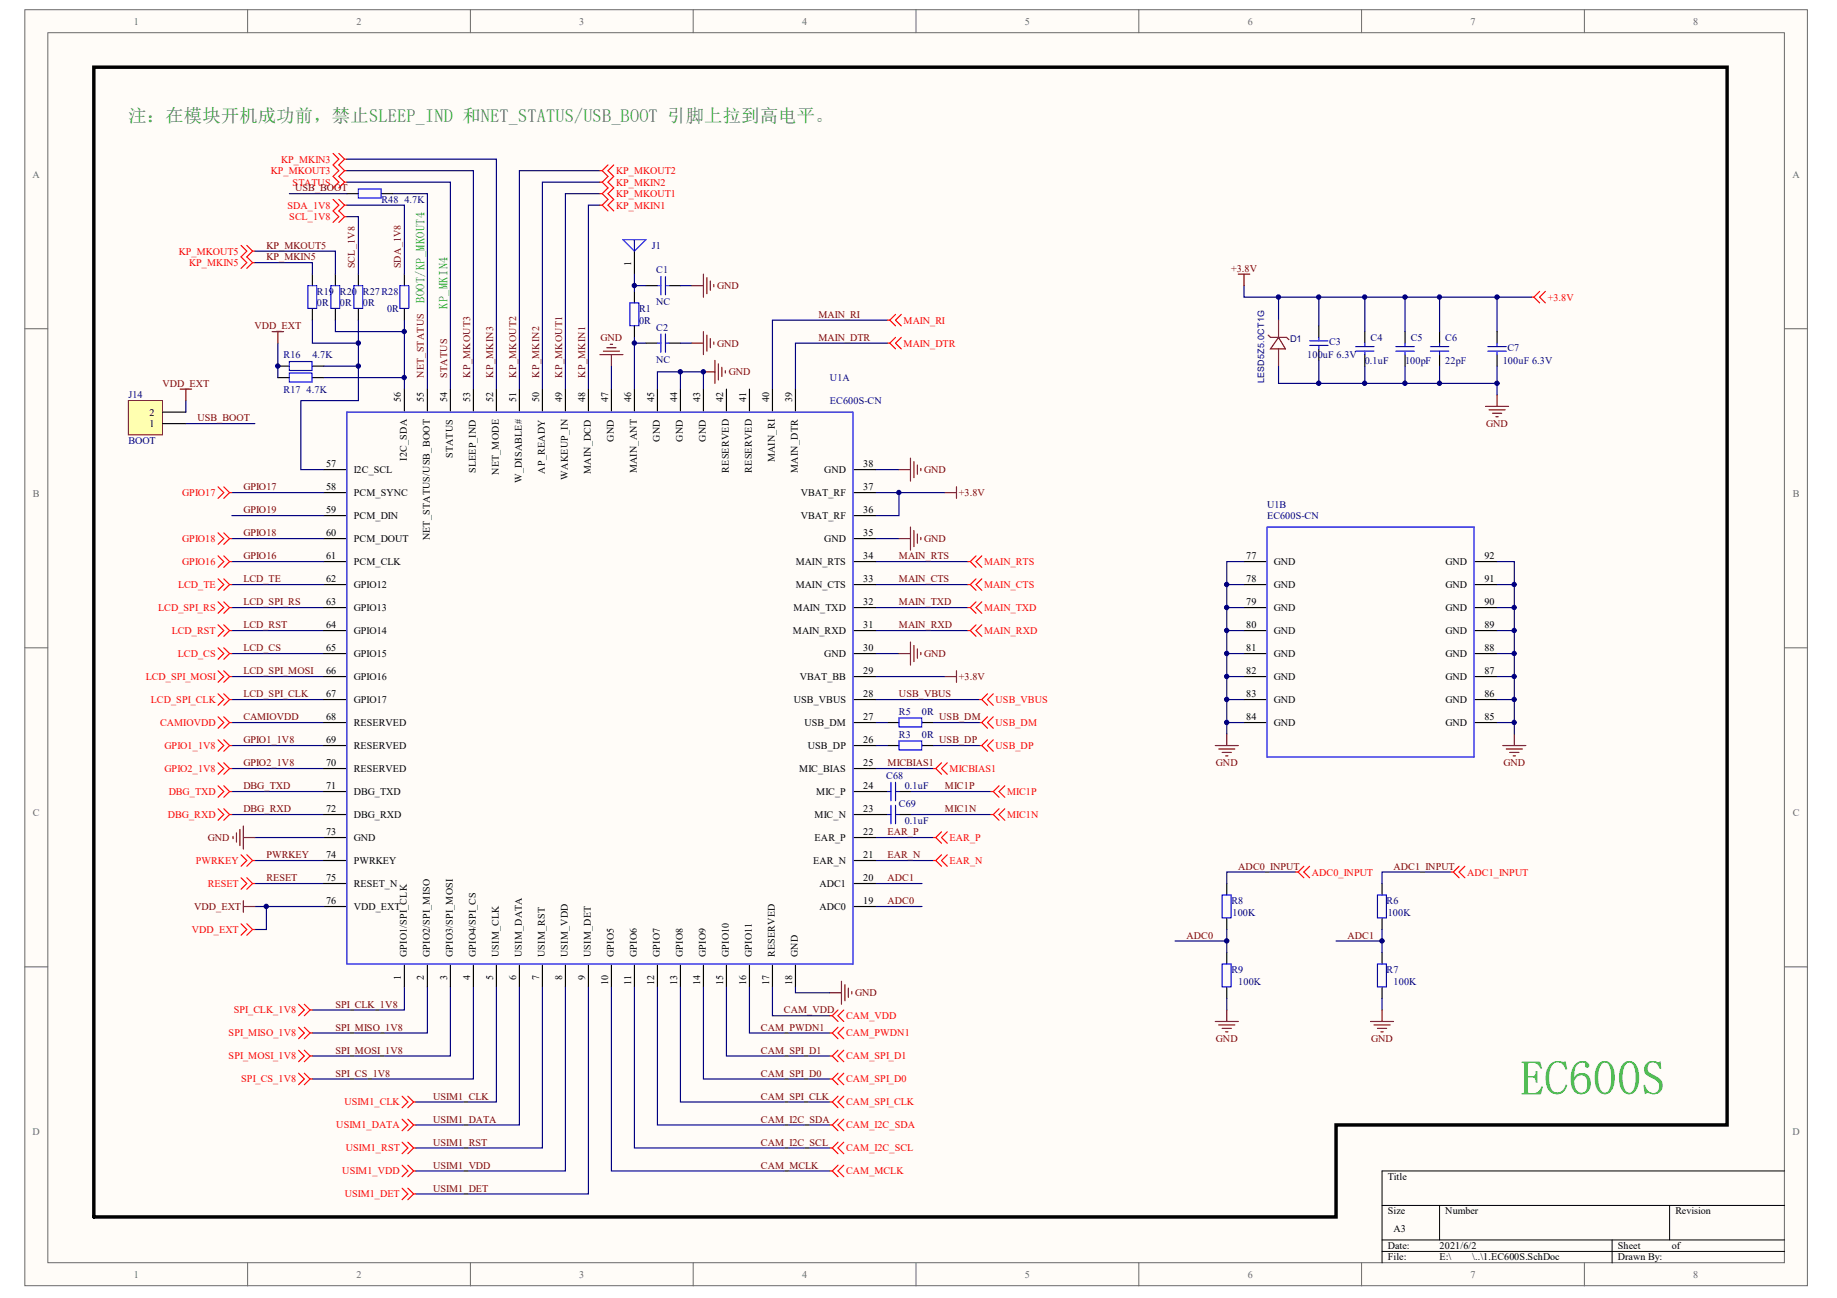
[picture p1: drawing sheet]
<svg xmlns="http://www.w3.org/2000/svg" width="297mm" height="210mm" viewBox="0 0 297 210" stroke-linecap="round" stroke-linejoin="round" font-family="sans-serif">
<g fill="#fffcf8" stroke="#696969" stroke-width=".16">
<path d="M4 1.6h288.3v206.3h-288.3z"/>
<path d="M7.7 5.3h280.8v198.9h-280.8z"/>
</g>
<g fill="none" stroke="#696969" stroke-width=".16">
<path d="M40 1.6v3.7M76.1 1.6v3.7M112.1 1.6v3.7M148.1 1.6v3.7M184.1 1.6v3.7M220.2 1.6v3.7M256.2 1.6v3.7M4 53.2h3.7M288.6 53.2h3.7M4 104.8h3.7M288.6 104.8h3.7M4 156.4h3.7"/>
<path d="M288.6 156.4h3.7M40 204.2v3.8M76.1 204.2v3.8M112.1 204.2v3.8M148.1 204.2v3.8M184.1 204.2v3.8M220.2 204.2v3.8M256.2 204.2v3.8"/>
</g>
<path d="M223.5 194.9h65.1M232.8 194.9v5.6M270 194.9v5.6M288.6 189.4h-65.1v14.8M223.5 200.5h65.1M223.5 202.4h65.1M260.7 200.5v3.7" fill="none" stroke="#000" stroke-width=".16"/>
<g fill="none" stroke="#000080" stroke-width=".19">
<path d="M56.1 29.5h16.7v33.4M56.1 35h1.8v9.3M56.1 33.2h9.3v11.1M56.1 27.6h20.4v35.3M56.1 25.7h24.2v37.2M63.5 31.3h5.6v31.6M97 33.2h-1.9v29.7M97 27.6h-13v35.3M97 29.5h-9.3v33.4M97 31.3h-5.6v31.6M41.2 42.5h9.3v1.8M41.2 40.6h13v3.7"/>
<path d="M44.9 55.5v5.6M50.5 51.8v3.7h7.4M52.4 59.2h5.5M54.2 51.8v1.8h11.2M57.9 51.8v13h-9.3v11.1h3.8M65.4 51.8v11.1M98.9 59.2v3.7M102.6 44.3v2.8M102.6 54.6v8.3M102.6 55.5h1.8M102.6 46.2h1.8M110 55.5h1.9"/>
<path d="M110 46.2h1.9M143.5 51.8h-18.6v11.1M143.5 55.5h-14.9v7.4M201.2 46.2v1.9h12v4.6M206.7 48.1v3.7M213.2 48.1h19.6v5.5M220.7 59.2v2.8h12.1v-2.8M220.7 48.1v5.5M227.2 48.1v5.5M227.2 59.2v2.8M52.4 61.1h13M106.3 62.9v-2.8h7.4v2.8"/>
<path d="M110 60.1v2.8M141.6 79.7h11.2M141.6 75.9h3.8M145.4 79.7v3.7h-3.8M213.2 62h7.5M37.5 98.3h14.9M37.5 94.5h14.9M141.6 98.3h14.9M141.6 94.5h14.9M141.6 90.8h14.9M141.6 87.1h3.8M198.4 98.3h2.8"/>
<path d="M201.2 90.8h-2.8v3.7M201.2 94.5h-2.8v24.2M242.1 90.8h2.8v27.9M242.1 98.3h2.8M242.1 94.5h2.8M37.5 102h14.9M37.5 105.7h14.9M37.5 113.1h14.9M37.5 109.4h14.9M37.5 116.8h14.9M141.6 102h14.9M141.6 105.7h3.8"/>
<path d="M141.6 113.1h16.8M141.6 109.4h11.2M141.6 116.8h1.9M150.9 116.8h7.5M198.4 102h2.8M198.4 105.7h2.8M198.4 113.1h2.8M198.4 109.4h2.8M198.4 116.8h2.8M242.1 102h2.8M242.1 105.7h2.8M242.1 113.1h2.8"/>
<path d="M242.1 109.4h2.8M242.1 116.8h2.8M37.5 131.7h14.9M37.5 128h14.9M37.5 120.6h14.9M37.5 124.3h14.9M41.2 139.2h11.2M41.2 135.4h11.2M141.6 139.2h9.3M141.6 120.6h1.9M141.6 124.3h9.3M141.6 135.4h9.3"/>
<path d="M147.2 131.7h13M147.2 128h13M150.9 120.6h7.5M41.2 142.9h11.2M41.2 146.6h1.9M52.4 146.6h-9.3v3.7h-1.9M65.4 159.6v3.7h-14.9M69.1 159.6v7.4h-18.6M72.8 159.6v11.2h-22.3M76.5 159.6v14.9h-26M80.3 159.6v18.6h-13.1M84 159.6v22.3h-16.8"/>
<path d="M87.7 159.6v26h-20.5M91.4 159.6v29.8h-24.2M95.1 159.6v33.5h-27.9M98.9 159.6v29.8h35.3M102.6 159.6v26h31.6M106.3 159.6v22.3h27.9M110 159.6v18.6h24.2M113.7 159.6v14.9h20.5M117.5 159.6v11.2h16.7M121.2 159.6v7.4h13M124.9 159.6v4.7h9.3M128.6 159.6v.9h5.6"/>
<path d="M141.6 142.9h7.5M141.6 146.6h7.5M190 152.2h8.4M198.4 150.3v3.7M209.5 141h-11.1v1.9M216 152.2h7.5M223.5 150.3v3.7M234.6 141h-11.1v1.9M198.4 161.5v1.8M223.5 161.5v1.8"/>
</g>
<g fill="none" stroke="#000" stroke-width=".19">
<path d="M44.9 59.2h1.9M50.5 59.2h1.9M50.5 44.3v1.9M50.5 49.9v1.9M54.2 44.3v1.9M54.2 49.9v1.9M57.9 44.3v1.9M57.9 49.9v1.9M65.4 44.3v1.9M65.4 49.9v1.9M102.6 40.6v3.7M102.6 47.1v1.9"/>
<path d="M102.6 52.7v1.9M104.4 55.5h1.9M104.4 46.2h1.9M108.2 55.5h1.8M108.2 46.2h1.8M220.7 53.6v1.9M220.7 57.3v1.9M227.2 53.6v1.9M227.2 57.3v1.9M232.8 53.6v1.9M232.8 57.3v1.9M44.9 61.1h1.9"/>
<path d="M50.5 61.1h1.9M52.4 79.7h3.5M52.4 75.9h3.5M65.4 62.9v3.6M69.1 62.9v3.6M72.8 62.9v3.6M76.5 62.9v3.6M80.3 62.9v3.6M84 62.9v3.6M87.7 62.9v3.6M91.4 62.9v3.6M95.1 62.9v3.6"/>
<path d="M98.9 62.9v3.6M102.6 62.9v3.6M106.3 62.9v3.6M110 62.9v3.6M113.7 62.9v3.6M117.5 62.9v3.6M121.2 62.9v3.6M124.9 62.9v3.6M128.6 62.9v3.6M138.1 79.7h3.5M138.1 75.9h3.5M52.4 98.3h3.5"/>
<path d="M52.4 94.5h3.5M52.4 90.8h3.5M52.4 87.1h3.5M52.4 83.4h3.5M138.1 98.3h3.5M138.1 94.5h3.5M138.1 90.8h3.5M138.1 87.1h3.5M138.1 83.4h3.5M201.2 98.3h3.5M201.2 94.5h3.5M201.2 90.8h3.5"/>
<path d="M238.5 98.3h3.6M238.5 94.5h3.6M238.5 90.8h3.6M52.4 116.8h3.5M52.4 113.1h3.5M52.4 109.4h3.5M52.4 105.7h3.5M52.4 102h3.5M138.1 116.8h3.5M138.1 113.1h3.5M138.1 109.4h3.5M138.1 105.7h3.5"/>
<path d="M138.1 102h3.5M143.5 116.8h1.9M149.1 116.8h1.8M201.2 116.8h3.5M201.2 113.1h3.5M201.2 109.4h3.5M201.2 105.7h3.5M201.2 102h3.5M238.5 116.8h3.6M238.5 113.1h3.6M238.5 109.4h3.6M238.5 105.7h3.6"/>
<path d="M238.5 102h3.6M52.4 120.6h3.5M52.4 139.2h3.5M52.4 135.4h3.5M52.4 131.7h3.5M52.4 128h3.5M52.4 124.3h3.5M138.1 120.6h3.5M138.1 139.2h3.5M138.1 135.4h3.5M138.1 131.7h3.5M138.1 128h3.5"/>
<path d="M138.1 124.3h3.5M143.5 120.6h1.9M149.1 120.6h1.8M52.4 146.6h3.5M52.4 142.9h3.5M65.4 156.1v3.5M69.1 156.1v3.5M72.8 156.1v3.5M76.5 156.1v3.5M80.3 156.1v3.5M84 156.1v3.5M87.7 156.1v3.5"/>
<path d="M91.4 156.1v3.5M95.1 156.1v3.5M98.9 156.1v3.5M102.6 156.1v3.5M106.3 156.1v3.5M110 156.1v3.5M113.7 156.1v3.5M117.5 156.1v3.5M121.2 156.1v3.5M124.9 156.1v3.5M128.6 156.1v3.5M138.1 146.6h3.5"/>
<path d="M138.1 142.9h3.5M198.4 142.9v1.8M198.4 148.5v1.8M198.4 154v1.9M198.4 159.6v1.9M223.5 142.9v1.8M223.5 148.5v1.8M223.5 154v1.9M223.5 159.6v1.9"/>
</g>
<g fill="none" stroke="#00f" stroke-width=".19">
<path d="M100.7 38.8h3.7l-1.8 1.8zM102.6 38.8v1.8M46.8 58.5h3.7v1.4h-3.7zM49.8 46.2h1.4v3.7h-1.4zM53.5 46.2h1.4v3.7h-1.4zM57.2 46.2h1.5v3.7h-1.5zM64.6 46.2h1.5v3.7h-1.5zM101.8 49h1.5v3.7h-1.5zM106.3 55.5h.6M106.3 46.2h.6M106.9 44.7v3M106.9 54v3"/>
<path d="M107.6 44.7v3M107.6 54v3M107.6 55.5h.6M107.6 46.2h.6M219.2 56.8h3M219.2 56h3M220.7 55.5v.5M220.7 56.8v.5M225.7 56.8h3M225.7 56h3M227.2 55.5v.5M227.2 56.8v.5"/>
<path d="M231.3 56.8h3M231.3 56h3M232.8 55.5v.5M232.8 56.8v.5M46.8 60.3h3.7v1.5h-3.7zM56.1 66.6h81.8v89.3h-81.8zM204.9 85.2h33.5v37.2h-33.5zM145.4 119.8h3.6v1.5h-3.6zM145.4 116.1h3.6v1.5h-3.6zM197.6 144.7h1.5v3.7h-1.5zM197.6 155.9h1.5v3.7h-1.5zM222.7 144.7h1.5v3.7h-1.5z"/>
<path d="M222.7 155.9h1.5v3.7h-1.5z"/>
</g>
<g fill="none" stroke="#800000" stroke-width=".19">
<path d="M44 53.6h1.9M44.9 53.6v1.9M97 57.3h3.7M97.6 56.8h2.6M98.1 56.2h1.5M98.7 55.7h.4M98.9 57.3v1.9M111.9 46.2h1.8M111.9 55.5h1.8M113.7 44.3v3.8M113.7 53.6v3.7M114.3 44.9v2.6"/>
<path d="M114.3 54.2v2.6M114.9 45.4v1.5M114.9 54.7v1.5M115.4 46v.4M115.4 55.3v.4M115.6 58.3v3.7M116.2 58.8v2.6M116.7 59.4v1.5M117.3 60v.3M200.2 44.3h1.9M201.2 44.3v1.9M113.7 60.1h1.9"/>
<path d="M145.4 75.9h1.8M147.2 74.1v3.7M147.8 74.6v2.6M148.3 75.2v1.5M148.9 75.8v.3M152.8 79.7h1.9M154.7 78.7v1.9M240.2 65.7h3.7M240.8 66.3h2.6M241.3 66.8h1.5M241.9 67.4h.4M242.1 63.9v1.8"/>
<path d="M145.4 87.1h1.8M147.2 85.2v3.8M147.8 85.8v2.6M148.3 86.4v1.4M148.9 86.9v.4M145.4 105.7h1.8M147.2 103.8v3.7M147.8 104.4v2.6M148.3 104.9v1.5M148.9 105.5v.4M152.8 109.4h1.9M154.7 108.5v1.8"/>
<path d="M198.4 118.7v1.9M244.9 118.7v1.9M37.7 135.3v.3M38.2 134.7v1.5M38.8 134.1v2.6M39.4 133.6v3.7M39.4 135.4h1.8M196.5 120.6h3.7M197.1 121.1h2.6M197.6 121.7h1.5M198.2 122.2h.4M243 120.6h3.7"/>
<path d="M243.6 121.1h2.6M244.1 121.7h1.5M244.7 122.2h.3M39.4 145.7v1.8M39.4 146.6h1.8M136.1 158.7v3.7M136.6 159.2v2.6M137.2 159.8v1.5M134.2 160.5h1.9M137.7 160.4v.3M196.5 165.2h3.7M197.1 165.7h2.6"/>
<path d="M197.6 166.3h1.5M198.2 166.9h.4M198.4 163.3v1.9M221.6 165.2h3.7M222.2 165.7h2.6M222.7 166.3h1.5M223.3 166.9h.4M223.5 163.3v1.9"/>
</g>
<g fill="none" stroke="#f00" stroke-width=".19">
<path d="M39 39.7l.9 .9-.9 .9 .9 1-.9 .9M39.9 39.7l.9 .9M53.9 32.2l.9 1-.9 .9 .9 .9-.9 1M53.9 24.8l.9 .9-.9 1 .9 .9-.9 .9 .9 1-.9 .9M54.8 32.2l.9 1M54.8 24.8l.9 .9M55.7 33.2l-.9 .9 .9 .9M55.7 33.2h.4M55.7 35l-.9 1M55.7 35h.4M55.7 27.6l-.9 .9 .9 1M55.7 25.7l-.9 1 .9 .9"/>
<path d="M55.7 25.7h.4M55.7 27.6h.4M55.7 29.5l-.9 .9M55.7 29.5h.4M97 33.2h.4M97.4 33.2l.9 .9M98.3 32.2l-.9 1M99.2 32.2l-.9 1 .9 .9M40.8 42.5l-.9 .9M40.8 40.6l-.9 .9 .9 1M40.8 42.5h.4M40.8 40.6h.4"/>
<path d="M143.5 51.8h.4M143.5 55.5h.4M143.9 51.8l.9 .9M143.9 55.5l.9 .9M144.8 50.8l-.9 1M144.8 54.6l-.9 .9M145.7 50.8l-.9 1 .9 .9M145.7 54.6l-.9 .9 .9 .9M247.7 48.1h.3M248 48.1l1 .9M249 47.1l-1 1M249.9 47.1l-.9 1 .9 .9"/>
<path d="M35.3 97.3l.9 1-.9 .9M35.3 93.6l.9 .9-.9 1M36.2 97.3l.9 1M36.2 93.6l.9 .9M37.1 94.5h.4M37.1 98.3h.4M37.1 98.3l-.9 .9M37.1 94.5l-.9 1M156.5 90.8h.4M156.5 94.5h.4M156.5 98.3h.4M156.9 90.8l.9 .9"/>
<path d="M156.9 94.5l.9 1M156.9 98.3l.9 .9M157.8 89.9l-.9 .9M157.8 93.6l-.9 .9M157.8 97.3l-.9 1M158.8 89.9l-1 .9 1 .9M158.8 93.6l-1 .9 1 1M158.8 97.3l-1 1 1 .9M35.3 112.2l.9 .9-.9 1M35.3 101l.9 1-.9 .9M35.3 104.8l.9 .9-.9 .9M35.3 119.6l.9 1-.9 .9"/>
<path d="M36.2 112.2l.9 .9M36.2 101l.9 1M36.2 104.8l.9 .9M36.2 119.6l.9 1M37.1 102h.4M37.1 113.1l-.9 1M37.1 113.1h.4M37.1 102l-.9 .9M37.1 105.7l-.9 .9M37.1 105.7h.4M156.5 102h.4M156.9 102l.9 .9"/>
<path d="M157.8 101l-.9 1M158.4 116.8h.4M158.4 113.1h.4M158.8 101l-1 1 1 .9M158.8 116.8l.9 1M158.8 113.1l.9 1M159.7 119.6l-.9 1M159.7 115.9l-.9 .9M159.7 112.2l-.9 .9M160.6 119.6l-.9 1 .9 .9M160.6 115.9l-.9 .9 .9 1M160.6 112.2l-.9 .9 .9 1"/>
<path d="M35.3 123.4l.9 .9-.9 .9M36.2 123.4l.9 .9M37.1 120.6h.4M37.1 120.6l-.9 .9M37.1 124.3l-.9 .9M37.1 124.3h.4M39 138.2l.9 1-.9 .9M39.9 138.2l.9 1M40.8 139.2l-.9 .9M40.8 139.2h.4M150.9 139.2h.4M150.9 135.4h.4"/>
<path d="M150.9 124.3h.4M151.3 135.4l.9 1M151.3 139.2l.9 .9M151.3 124.3l.9 .9M152.2 123.4l-.9 .9M152.2 134.5l-.9 .9M152.2 138.2l-.9 1M153.2 123.4l-1 .9 1 .9M153.2 134.5l-1 .9 1 1M153.2 138.2l-1 1 1 .9M158.4 120.6h.4M158.8 120.6l.9 .9"/>
<path d="M160.2 128h.4M160.6 128l.9 .9M161.5 127.1l-.9 .9M162.5 127.1l-1 .9 1 .9M39 141.9l.9 1-.9 .9M39 149.4l.9 .9-.9 .9M39.9 141.9l.9 1M39.9 149.4l.9 .9M40.8 142.9l-.9 .9M40.8 142.9h.4M40.8 150.3l-.9 .9M40.8 150.3h.4"/>
<path d="M209.5 141h.4M209.9 141l.9 .9M210.8 140.1l-.9 .9M211.8 140.1l-1 .9 1 .9M234.6 141h.4M235 141l.9 .9M235.9 140.1l-.9 .9M236.9 140.1l-1 .9 1 .9M48.3 173.6l.9 .9-.9 .9M48.3 162.4l.9 .9-.9 1M48.3 169.8l.9 1-.9 .9M48.3 166.1l.9 .9-.9 1"/>
<path d="M49.2 173.6l.9 .9M49.2 162.4l.9 .9M49.2 169.8l.9 1M49.2 166.1l.9 .9M50.1 174.5l-.9 .9M50.1 174.5h.4M50.1 163.3l-.9 1M50.1 163.3h.4M50.1 170.8l-.9 .9M50.1 170.8h.4M50.1 167l-.9 1M50.1 167h.4"/>
<path d="M65 177.3l.9 .9-.9 .9M65.9 177.3l1 .9M66.9 178.2l-1 .9M66.9 178.2h.3M134.2 178.2h.4M134.2 174.5h.4M134.2 170.8h.4M134.2 167h.4M134.2 164.3h.4M134.6 178.2l.9 .9M134.6 174.5l.9 .9M134.6 170.8l.9 .9"/>
<path d="M134.6 167l.9 1M134.6 164.3l.9 .9M135.5 177.3l-.9 .9M135.5 173.6l-.9 .9M135.5 169.8l-.9 1M135.5 166.1l-.9 .9M135.5 163.3l-.9 1M136.4 177.3l-.9 .9 .9 .9M136.4 173.6l-.9 .9 .9 .9M136.4 169.8l-.9 1 .9 .9M136.4 166.1l-.9 .9 .9 1M136.4 163.3l-.9 1 .9 .9"/>
<path d="M65 181l.9 .9-.9 1M65 184.7l.9 .9-.9 1M65 188.4l.9 1-.9 .9M65.9 181l1 .9M65.9 184.7l1 .9M65.9 188.4l1 1M66.9 181.9l-1 1M66.9 181.9h.3M66.9 185.6l-1 1M66.9 185.6h.3M66.9 189.4l-1 .9M66.9 189.4h.3"/>
<path d="M134.2 181.9h.4M134.2 185.6h.4M134.2 189.4h.4M134.6 185.6l.9 1M134.6 181.9l.9 1M134.6 189.4l.9 .9M135.5 184.7l-.9 .9M135.5 181l-.9 .9M135.5 188.4l-.9 1M136.4 184.7l-.9 .9 .9 1M136.4 181l-.9 .9 .9 1M136.4 188.4l-.9 1 .9 .9"/>
</g>
<path d="M20.8 64.8h5.5v5.5h-5.5z" fill="#ffffb0" stroke="#800000" stroke-width=".16"/>
<path d="M56.1 31.3h1.8M61.7 31.3h1.8M213.2 52.7v1.9M213.2 56.4v1.9M242.1 53.6v1.9M242.1 57.3v1.9M26.3 68.5h3.8M26.3 66.6h3.8M141.6 128h1.9M141.6 131.7h1.9M145.4 128h1.8M145.4 131.7h1.8" fill="none" stroke="#000" stroke-width=".19"/>
<path d="M46.8 31.3h9.3M213.2 58.3v3.7h-6.5v-2.8M232.8 48.1h14.9M242.1 59.2v2.8h-9.3M242.1 48.1v5.5M30.1 64.8v1.8M30.1 68.5h11.1M37.5 79.7h14.9M242.1 62v1.9M37.5 83.4h14.9M37.5 87.1h14.9M37.5 90.8h14.9" fill="none" stroke="#000080" stroke-width=".19"/>
<path d="M29.1 62.9h1.9M30.1 62.9v1.9" fill="none" stroke="#800000" stroke-width=".19"/>
<g fill="none" stroke="#f00" stroke-width=".19">
<path d="M97 31.3h.4M97 27.6h.4M97 29.5h.4M97.4 31.3l.9 .9M97.4 29.5l.9 .9-.9 .9M97.4 27.6l.9 .9-.9 1M98.3 26.7l-.9 .9M99.2 26.7l-.9 .9 .9 .9-.9 1 .9 .9-.9 .9 .9 .9M35.3 78.7l.9 1-.9 .9M36.2 78.7l.9 1M37.1 79.7l-.9 .9M37.1 79.7h.4"/>
<path d="M35.3 89.9l.9 .9-.9 .9M35.3 86.2l.9 .9-.9 .9M36.2 89.9l.9 .9M36.2 86.2l.9 .9M37.1 90.8l-.9 .9M37.1 90.8h.4M37.1 87.1l-.9 .9M37.1 87.1h.4M35.3 115.9l.9 .9-.9 1M35.3 108.5l.9 .9-.9 .9M36.2 115.9l.9 .9M36.2 108.5l.9 .9"/>
<path d="M37.1 116.8l-.9 1M37.1 116.8h.4M37.1 109.4l-.9 .9M37.1 109.4h.4M35.3 130.8l.9 .9-.9 1M35.3 127.1l.9 .9-.9 .9M36.2 130.8l.9 .9M36.2 127.1l.9 .9M37.1 131.7h.4M37.1 131.7l-.9 1M37.1 128l-.9 .9M37.1 128h.4"/>
<path d="M160.2 131.7h.4M160.6 131.7l.9 1M161.5 130.8l-.9 .9M162.5 130.8l-1 .9 1 1M65 192.1l.9 1-.9 .9M65.9 192.1l1 1M66.9 193.1l-1 .9M66.9 193.1h.3"/>
</g>
<g fill="none" stroke="#00f" stroke-width=".19">
<path d="M57.9 30.6h3.7v1.4h-3.7zM211.8 55.9h2.9M211.8 55.1h2.9M213.2 54.6v.5M213.2 55.9v.5M240.6 56.8h3M240.6 56h3M242.1 55.5v.5M242.1 56.8v.5M143.5 128h.6M143.5 131.7h.6M144.1 126.5v3"/>
<path d="M144.1 130.2v3M144.8 126.5v3M144.8 130.2v3M144.8 128h.6M144.8 131.7h.6"/>
</g>
<path d="M15.2 10.9h264.1v171h-63.3v14.9h-200.8z" fill="none" stroke="#000" stroke-width=".56"/>
<path d="M205.1 54.2l.3 .4h2.6l.4 .3M206.7 54.6l1.2 1.8h-2.5zM206.7 51.8v2.8M206.7 56.4v2.8" fill="none" stroke="#800" stroke-width=".19"/>
<g fill="#000080" stroke="#000080" stroke-width=".16">
<circle cx="43.1" cy="146.6" r=".35"/>
<circle cx="44.9" cy="59.2" r=".35"/>
<circle cx="57.9" cy="59.2" r=".35"/>
<circle cx="57.9" cy="55.5" r=".35"/>
<circle cx="65.4" cy="61" r=".35"/>
<circle cx="65.4" cy="53.6" r=".35"/>
<circle cx="102.6" cy="55.5" r=".35"/>
<circle cx="102.6" cy="46.2" r=".35"/>
<circle cx="110" cy="60.1" r=".35"/>
<circle cx="113.7" cy="60.1" r=".35"/>
<circle cx="145.3" cy="79.6" r=".35"/>
<circle cx="198.3" cy="152.2" r=".35"/>
<circle cx="198.3" cy="116.8" r=".35"/>
<circle cx="198.3" cy="113.1" r=".35"/>
<circle cx="198.3" cy="109.4" r=".35"/>
<circle cx="198.3" cy="105.7" r=".35"/>
<circle cx="198.3" cy="102" r=".35"/>
<circle cx="198.3" cy="98.2" r=".35"/>
<circle cx="198.3" cy="94.5" r=".35"/>
<circle cx="206.7" cy="48" r=".35"/>
<circle cx="213.2" cy="62" r=".35"/>
<circle cx="213.2" cy="48" r=".35"/>
<circle cx="220.7" cy="62" r=".35"/>
<circle cx="220.7" cy="48" r=".35"/>
<circle cx="223.5" cy="152.2" r=".35"/>
<circle cx="227.2" cy="62" r=".35"/>
<circle cx="227.2" cy="48" r=".35"/>
<circle cx="232.8" cy="62" r=".35"/>
<circle cx="232.8" cy="48" r=".35"/>
<circle cx="242.1" cy="62" r=".35"/>
<circle cx="242.1" cy="48" r=".35"/>
<circle cx="244.8" cy="116.8" r=".35"/>
<circle cx="244.8" cy="113.1" r=".35"/>
<circle cx="244.8" cy="109.4" r=".35"/>
<circle cx="244.8" cy="105.7" r=".35"/>
<circle cx="244.8" cy="102" r=".35"/>
<circle cx="244.8" cy="98.2" r=".35"/>
<circle cx="244.8" cy="94.5" r=".35"/>
</g>
<text font-size="7.8" fill="#00bf00" x="245.8" y="177.1">EC600S</text>
<text font-size="3" fill="#318b40" x="20.8" y="19.7">注：在模块开机成功前，禁止SLEEP_IND 和NET_STATUS/USB_BOOT 引脚上拉到高电平。</text>
<g font-size="2" fill="#00bf00">
<text x="68.6" y="49" transform="rotate(-90 68.6 49)">BOOT/KP_MKOUT4</text>
<text x="72.3" y="49.9" transform="rotate(-90 72.3 49.9)">KP_MKIN4</text>
</g>
<g font-size="1.6" fill="#696969">
<text x="21.6" y="4">1</text>
<text x="57.7" y="4">2</text>
<text x="93.7" y="4">3</text>
<text x="129.7" y="4">4</text>
<text x="165.7" y="4">5</text>
<text x="201.8" y="4">6</text>
<text x="237.8" y="4">7</text>
<text x="273.8" y="4">8</text>
<text x="5.3" y="28.8">A</text>
<text x="289.8" y="28.8">A</text>
<text x="5.3" y="80.4">B</text>
<text x="289.9" y="80.4">B</text>
<text x="5.3" y="132">C</text>
<text x="289.9" y="132">C</text>
<text x="5.3" y="183.6">D</text>
<text x="289.8" y="183.6">D</text>
<text x="21.6" y="206.6">1</text>
<text x="57.7" y="206.6">2</text>
<text x="93.7" y="206.6">3</text>
<text x="129.7" y="206.6">4</text>
<text x="165.7" y="206.6">5</text>
<text x="201.8" y="206.6">6</text>
<text x="237.8" y="206.6">7</text>
<text x="273.8" y="206.6">8</text>
</g>
<g font-size="1.6" fill="#f00">
<text x="43.8" y="28.2">KP_MKOUT3</text>
<text x="45.5" y="26.3">KP_MKIN3</text>
<text x="99.6" y="28.2">KP_MKOUT2</text>
<text x="46.5" y="33.7">SDA_1V8</text>
<text x="46.8" y="35.6">SCL_1V8</text>
<text x="47.3" y="30">STATUS</text>
<text x="99.6" y="33.7">KP_MKIN1</text>
<text x="99.6" y="31.9">KP_MKOUT1</text>
<text x="99.6" y="30">KP_MKIN2</text>
<text x="28.9" y="41.2">KP_MKOUT5</text>
<text x="30.6" y="43">KP_MKIN5</text>
<text x="146.1" y="52.3">MAIN_RI</text>
<text x="250.3" y="48.6">+3.8V</text>
<text x="146.1" y="56.1">MAIN_DTR</text>
<text x="29.5" y="80.2">GPIO17</text>
<text x="29.5" y="87.7">GPIO18</text>
<text x="28.8" y="95.1">LCD_TE</text>
<text x="29.5" y="91.4">GPIO16</text>
<text x="159.1" y="91.4">MAIN_RTS</text>
<text x="159.1" y="95.1">MAIN_CTS</text>
<text x="25.6" y="98.8">LCD_SPI_RS</text>
<text x="159.1" y="98.8">MAIN_TXD</text>
<text x="27.8" y="102.5">LCD_RST</text>
<text x="28.8" y="106.3">LCD_CS</text>
<text x="159.1" y="102.5">MAIN_RXD</text>
<text x="23.6" y="110">LCD_SPI_MOSI</text>
<text x="24.4" y="113.7">LCD_SPI_CLK</text>
<text x="161" y="113.7">USB_VBUS</text>
<text x="25.9" y="117.4">CAMIOVDD</text>
<text x="161" y="117.4">USB_DM</text>
<text x="26.6" y="121.1">GPIO1_1V8</text>
<text x="26.6" y="124.8">GPIO2_1V8</text>
<text x="153.5" y="124.8">MICBIAS1</text>
<text x="161" y="121.1">USB_DP</text>
<text x="27.3" y="128.6">DBG_TXD</text>
<text x="162.8" y="128.6">MIC1P</text>
<text x="27.1" y="132.3">DBG_RXD</text>
<text x="153.5" y="136">EAR_P</text>
<text x="162.8" y="132.3">MIC1N</text>
<text x="31.7" y="139.7">PWRKEY</text>
<text x="33.6" y="143.4">RESET</text>
<text x="153.5" y="139.7">EAR_N</text>
<text x="212.1" y="141.6">ADC0_INPUT</text>
<text x="237.2" y="141.6">ADC1_INPUT</text>
<text x="31" y="150.9">VDD_EXT</text>
<text x="37" y="167.6">SPI_MISO_1V8</text>
<text x="37.8" y="163.9">SPI_CLK_1V8</text>
<text x="136.8" y="167.6">CAM_PWDN1</text>
<text x="136.8" y="164.8">CAM_VDD</text>
<text x="37" y="171.3">SPI_MOSI_1V8</text>
<text x="136.8" y="171.3">CAM_SPI_D1</text>
<text x="39" y="175">SPI_CS_1V8</text>
<text x="55.7" y="178.8">USIM1_CLK</text>
<text x="136.8" y="178.8">CAM_SPI_CLK</text>
<text x="136.8" y="175">CAM_SPI_D0</text>
<text x="54.4" y="182.5">USIM1_DATA</text>
<text x="136.8" y="182.5">CAM_I2C_SDA</text>
<text x="55.3" y="189.9">USIM1_VDD</text>
<text x="55.9" y="186.2">USIM1_RST</text>
<text x="136.8" y="186.2">CAM_I2C_SCL</text>
<text x="136.8" y="189.9">CAM_MCLK</text>
<text x="55.7" y="193.6">USIM1_DET</text>
</g>
<g font-size="1.6" fill="#800000">
<text x="47.7" y="31">USB_BOOT</text>
<text x="43.1" y="40.3">KP_MKOUT5</text>
<text x="43.1" y="42.1">KP_MKIN5</text>
<text x="57.4" y="43.4" transform="rotate(-90 57.4 43.4)">SCL_1V8</text>
<text x="64.8" y="43.4" transform="rotate(-90 64.8 43.4)">SDA_1V8</text>
<text x="116" y="46.8">GND</text>
<text x="199.1" y="44">+3.8V</text>
<text x="41.2" y="53.3">VDD_EXT</text>
<text x="132.3" y="51.4">MAIN_RI</text>
<text x="97.1" y="55.1">GND</text>
<text x="116" y="56.1">GND</text>
<text x="132.3" y="55.1">MAIN_DTR</text>
<text x="26.3" y="62.6">VDD_EXT</text>
<text x="68.6" y="61.1" transform="rotate(-90 68.6 61.1)">NET_STATUS</text>
<text x="72.3" y="61.1" transform="rotate(-90 72.3 61.1)">STATUS</text>
<text x="76" y="61.1" transform="rotate(-90 76 61.1)">KP_MKOUT3</text>
<text x="79.7" y="61.1" transform="rotate(-90 79.7 61.1)">KP_MKIN3</text>
<text x="83.4" y="61.1" transform="rotate(-90 83.4 61.1)">KP_MKOUT2</text>
<text x="87.2" y="61.1" transform="rotate(-90 87.2 61.1)">KP_MKIN2</text>
<text x="90.9" y="61.1" transform="rotate(-90 90.9 61.1)">KP_MKOUT1</text>
<text x="94.6" y="61.1" transform="rotate(-90 94.6 61.1)">KP_MKIN1</text>
<text x="117.8" y="60.7">GND</text>
<text x="31.9" y="68.1">USB_BOOT</text>
<text x="240.3" y="69">GND</text>
<text x="149.5" y="76.5">GND</text>
<text x="39.4" y="79.3">GPIO17</text>
<text x="39.4" y="83">GPIO19</text>
<text x="155" y="80.2">+3.8V</text>
<text x="39.4" y="86.7">GPIO18</text>
<text x="149.5" y="87.7">GND</text>
<text x="39.4" y="94.2">LCD_TE</text>
<text x="39.4" y="90.5">GPIO16</text>
<text x="145.4" y="94.2">MAIN_CTS</text>
<text x="145.4" y="90.5">MAIN_RTS</text>
<text x="39.4" y="101.6">LCD_RST</text>
<text x="39.4" y="97.9">LCD_SPI_RS</text>
<text x="145.4" y="101.6">MAIN_RXD</text>
<text x="145.4" y="97.9">MAIN_TXD</text>
<text x="39.4" y="105.3">LCD_CS</text>
<text x="149.5" y="106.3">GND</text>
<text x="39.4" y="112.8">LCD_SPI_CLK</text>
<text x="39.4" y="109">LCD_SPI_MOSI</text>
<text x="145.4" y="112.8">USB_VBUS</text>
<text x="155" y="110">+3.8V</text>
<text x="39.4" y="116.5">CAMIOVDD</text>
<text x="151.9" y="116.5">USB_DM</text>
<text x="39.4" y="120.2">GPIO1_1V8</text>
<text x="39.4" y="123.9">GPIO2_1V8</text>
<text x="143.5" y="123.9">MICBIAS1</text>
<text x="151.9" y="120.2">USB_DP</text>
<text x="196.6" y="123.9">GND</text>
<text x="243.1" y="123.9">GND</text>
<text x="39.4" y="131.4">DBG_RXD</text>
<text x="39.4" y="127.6">DBG_TXD</text>
<text x="152.8" y="131.4">MIC1N</text>
<text x="152.8" y="127.6">MIC1P</text>
<text x="33.6" y="136">GND</text>
<text x="143.5" y="135.1">EAR_P</text>
<text x="43.1" y="138.8">PWRKEY</text>
<text x="43.1" y="142.5">RESET</text>
<text x="143.5" y="138.8">EAR_N</text>
<text x="143.5" y="142.5">ADC1</text>
<text x="200.2" y="140.7">ADC0_INPUT</text>
<text x="225.3" y="140.7">ADC1_INPUT</text>
<text x="31.4" y="147.2">VDD_EXT</text>
<text x="143.5" y="146.2">ADC0</text>
<text x="191.9" y="151.8">ADC0</text>
<text x="217.9" y="151.8">ADC1</text>
<text x="138.3" y="161.1">GND</text>
<text x="54.2" y="163">SPI_CLK_1V8</text>
<text x="54.2" y="166.7">SPI_MISO_1V8</text>
<text x="123" y="166.7">CAM_PWDN1</text>
<text x="126.8" y="163.9">CAM_VDD</text>
<text x="54.2" y="170.4">SPI_MOSI_1V8</text>
<text x="123" y="170.4">CAM_SPI_D1</text>
<text x="196.6" y="168.5">GND</text>
<text x="221.7" y="168.5">GND</text>
<text x="54.2" y="174.1">SPI_CS_1V8</text>
<text x="70" y="177.8">USIM1_CLK</text>
<text x="123" y="177.8">CAM_SPI_CLK</text>
<text x="123" y="174.1">CAM_SPI_D0</text>
<text x="70" y="181.6">USIM1_DATA</text>
<text x="70" y="185.3">USIM1_RST</text>
<text x="123" y="185.3">CAM_I2C_SCL</text>
<text x="123" y="181.6">CAM_I2C_SDA</text>
<text x="70" y="189">USIM1_VDD</text>
<text x="123" y="189">CAM_MCLK</text>
<text x="70" y="192.7">USIM1_DET</text>
</g>
<g font-size="1.6" fill="#000080">
<text x="61.7" y="32.8">R48</text>
<text x="65.4" y="32.8">4.7K</text>
<text x="105.4" y="40.3">J1</text>
<text x="51.3" y="47.7">R19</text>
<text x="55" y="47.7">R20</text>
<text x="58.7" y="47.7">R27R28</text>
<text x="106.1" y="44.2">C1</text>
<text x="51.3" y="49.5">0R</text>
<text x="55" y="49.5">0R</text>
<text x="58.7" y="49.5">0R</text>
<text x="62.6" y="50.5">0R</text>
<text x="103.3" y="52.3">0R</text>
<text x="103.3" y="50.5">R1</text>
<text x="106.1" y="53.5">C2</text>
<text x="106.1" y="49.4">NC</text>
<text x="45.9" y="57.9">R16</text>
<text x="50.5" y="57.9">4.7K</text>
<text x="106.1" y="58.7">NC</text>
<text x="211.4" y="57.9">100uF 6.3V</text>
<text x="214.9" y="55.9">C3</text>
<text x="220.7" y="58.8">0.1uF</text>
<text x="221.6" y="55.1">C4</text>
<text x="227.2" y="58.8">100pF</text>
<text x="228.1" y="55.1">C5</text>
<text x="233.7" y="58.8">22pF</text>
<text x="233.7" y="55.1">C6</text>
<text x="243" y="58.8">100uF 6.3V</text>
<text x="243.7" y="56.8">C7</text>
<text x="20.8" y="64.4">J14</text>
<text x="45.9" y="63.5">R17</text>
<text x="49.6" y="63.5">4.7K</text>
<text x="134.2" y="61.6">U1A</text>
<text x="134.2" y="65.4">EC600S-CN</text>
<text x="20.8" y="71.9">BOOT</text>
<text x="204.9" y="82.1">U1B</text>
<text x="204.9" y="83.9">EC600S-CN</text>
<text x="145.4" y="119.3">R3</text>
<text x="145.4" y="115.6">R5</text>
<text x="149.1" y="119.3">0R</text>
<text x="149.1" y="115.6">0R</text>
<text x="143.3" y="126">C68</text>
<text x="145.4" y="130.4">C69</text>
<text x="146.3" y="127.6">0.1uF</text>
<text x="146.3" y="133.2">0.1uF</text>
<text x="199.1" y="146.2">R8</text>
<text x="199.3" y="148.1">100K</text>
<text x="224.2" y="146.2">R6</text>
<text x="224.4" y="148.1">100K</text>
<text x="199.1" y="157.4">R9</text>
<text x="200.2" y="159.2">100K</text>
<text x="224.2" y="157.4">R7</text>
<text x="225.3" y="159.2">100K</text>
</g>
<g font-size="1.6">
<text x="102" y="42.9" transform="rotate(-90 102 42.9)">1</text>
<text x="64.8" y="65" transform="rotate(-90 64.8 65)">56</text>
<text x="68.6" y="65" transform="rotate(-90 68.6 65)">55</text>
<text x="72.3" y="65" transform="rotate(-90 72.3 65)">54</text>
<text x="76" y="65" transform="rotate(-90 76 65)">53</text>
<text x="79.7" y="65" transform="rotate(-90 79.7 65)">52</text>
<text x="83.4" y="65" transform="rotate(-90 83.4 65)">51</text>
<text x="87.2" y="65" transform="rotate(-90 87.2 65)">50</text>
<text x="90.9" y="65" transform="rotate(-90 90.9 65)">49</text>
<text x="94.6" y="65" transform="rotate(-90 94.6 65)">48</text>
<text x="98.3" y="65" transform="rotate(-90 98.3 65)">47</text>
<text x="102" y="65" transform="rotate(-90 102 65)">46</text>
<text x="105.8" y="65" transform="rotate(-90 105.8 65)">45</text>
<text x="109.5" y="65" transform="rotate(-90 109.5 65)">44</text>
<text x="113.2" y="65" transform="rotate(-90 113.2 65)">43</text>
<text x="116.9" y="65" transform="rotate(-90 116.9 65)">42</text>
<text x="120.6" y="65" transform="rotate(-90 120.6 65)">41</text>
<text x="124.4" y="65" transform="rotate(-90 124.4 65)">40</text>
<text x="128.1" y="65" transform="rotate(-90 128.1 65)">39</text>
<text x="24.2" y="69.1">1</text>
<text x="24.2" y="67.2">2</text>
<text x="99.2" y="71.4" transform="rotate(-90 99.2 71.4)">GND</text>
<text x="106.7" y="71.4" transform="rotate(-90 106.7 71.4)">GND</text>
<text x="110.4" y="71.4" transform="rotate(-90 110.4 71.4)">GND</text>
<text x="114.1" y="71.4" transform="rotate(-90 114.1 71.4)">GND</text>
<text x="52.7" y="75.6">57</text>
<text x="57.2" y="76.5">I2C_SCL</text>
<text x="65.8" y="74.5" transform="rotate(-90 65.8 74.5)">I2C_SDA</text>
<text x="73.2" y="74.1" transform="rotate(-90 73.2 74.1)">STATUS</text>
<text x="76.9" y="76.5" transform="rotate(-90 76.9 76.5)">SLEEP_IND</text>
<text x="80.6" y="76.8" transform="rotate(-90 80.6 76.8)">NET_MODE</text>
<text x="88.1" y="76.6" transform="rotate(-90 88.1 76.6)">AP_READY</text>
<text x="91.8" y="77.6" transform="rotate(-90 91.8 77.6)">WAKEUP_IN</text>
<text x="95.5" y="76.7" transform="rotate(-90 95.5 76.7)">MAIN_DCD</text>
<text x="103" y="76.5" transform="rotate(-90 103 76.5)">MAIN_ANT</text>
<text x="117.8" y="76.5" transform="rotate(-90 117.8 76.5)">RESERVED</text>
<text x="121.6" y="76.5" transform="rotate(-90 121.6 76.5)">RESERVED</text>
<text x="125.3" y="74.8" transform="rotate(-90 125.3 74.8)">MAIN_RI</text>
<text x="129" y="76.5" transform="rotate(-90 129 76.5)">MAIN_DTR</text>
<text x="133.3" y="76.5">GND</text>
<text x="139.6" y="75.6">38</text>
<text x="52.7" y="79.3">58</text>
<text x="52.7" y="83">59</text>
<text x="57.2" y="80.2">PCM_SYNC</text>
<text x="57.2" y="83.9">PCM_DIN</text>
<text x="84.4" y="78.2" transform="rotate(-90 84.4 78.2)">W_DISABLE#</text>
<text x="129.5" y="83.9">VBAT_RF</text>
<text x="129.5" y="80.2">VBAT_RF</text>
<text x="139.6" y="83">36</text>
<text x="139.6" y="79.3">37</text>
<text x="52.7" y="86.7">60</text>
<text x="57.2" y="87.7">PCM_DOUT</text>
<text x="69.5" y="87.4" transform="rotate(-90 69.5 87.4)">NET_STATUS/USB_BOOT</text>
<text x="133.3" y="87.7">GND</text>
<text x="139.6" y="86.7">35</text>
<text x="52.7" y="90.5">61</text>
<text x="52.7" y="94.2">62</text>
<text x="57.2" y="91.4">PCM_CLK</text>
<text x="57.2" y="95.1">GPIO12</text>
<text x="128.7" y="95.1">MAIN_CTS</text>
<text x="128.7" y="91.4">MAIN_RTS</text>
<text x="139.6" y="94.2">33</text>
<text x="139.6" y="90.5">34</text>
<text x="201.5" y="90.5">77</text>
<text x="201.5" y="94.2">78</text>
<text x="206" y="91.4">GND</text>
<text x="206" y="95.1">GND</text>
<text x="233.7" y="95.1">GND</text>
<text x="233.7" y="91.4">GND</text>
<text x="240" y="94.2">91</text>
<text x="240" y="90.5">92</text>
<text x="52.7" y="97.9">63</text>
<text x="52.7" y="101.6">64</text>
<text x="57.2" y="98.8">GPIO13</text>
<text x="128.3" y="98.8">MAIN_TXD</text>
<text x="139.6" y="101.6">31</text>
<text x="139.6" y="97.9">32</text>
<text x="201.5" y="97.9">79</text>
<text x="201.5" y="101.6">80</text>
<text x="206" y="98.8">GND</text>
<text x="233.7" y="98.8">GND</text>
<text x="240" y="101.6">89</text>
<text x="240" y="97.9">90</text>
<text x="52.7" y="105.3">65</text>
<text x="57.2" y="102.5">GPIO14</text>
<text x="57.2" y="106.3">GPIO15</text>
<text x="128.2" y="102.5">MAIN_RXD</text>
<text x="133.3" y="106.3">GND</text>
<text x="139.6" y="105.3">30</text>
<text x="201.5" y="105.3">81</text>
<text x="206" y="102.5">GND</text>
<text x="206" y="106.3">GND</text>
<text x="233.7" y="106.3">GND</text>
<text x="233.7" y="102.5">GND</text>
<text x="240" y="105.3">88</text>
<text x="52.7" y="109">66</text>
<text x="52.7" y="112.8">67</text>
<text x="57.2" y="110">GPIO16</text>
<text x="57.2" y="113.7">GPIO17</text>
<text x="128.4" y="113.7">USB_VBUS</text>
<text x="129.3" y="110">VBAT_BB</text>
<text x="139.6" y="112.8">28</text>
<text x="139.6" y="109">29</text>
<text x="201.5" y="109">82</text>
<text x="201.5" y="112.8">83</text>
<text x="206" y="110">GND</text>
<text x="206" y="113.7">GND</text>
<text x="233.7" y="113.7">GND</text>
<text x="233.7" y="110">GND</text>
<text x="240" y="112.8">86</text>
<text x="240" y="109">87</text>
<text x="52.7" y="116.5">68</text>
<text x="57.2" y="117.4">RESERVED</text>
<text x="130.1" y="117.4">USB_DM</text>
<text x="139.6" y="116.5">27</text>
<text x="201.5" y="116.5">84</text>
<text x="206" y="117.4">GND</text>
<text x="233.7" y="117.4">GND</text>
<text x="240" y="116.5">85</text>
<text x="52.7" y="120.2">69</text>
<text x="52.7" y="123.9">70</text>
<text x="57.2" y="121.1">RESERVED</text>
<text x="57.2" y="124.8">RESERVED</text>
<text x="129.2" y="124.8">MIC_BIAS</text>
<text x="130.6" y="121.1">USB_DP</text>
<text x="139.6" y="123.9">25</text>
<text x="139.6" y="120.2">26</text>
<text x="52.7" y="127.6">71</text>
<text x="52.7" y="131.4">72</text>
<text x="57.2" y="128.6">DBG_TXD</text>
<text x="132" y="128.6">MIC_P</text>
<text x="139.6" y="131.4">23</text>
<text x="139.6" y="127.6">24</text>
<text x="52.7" y="135.1">73</text>
<text x="57.2" y="132.3">DBG_RXD</text>
<text x="57.2" y="136">GND</text>
<text x="131.7" y="136">EAR_P</text>
<text x="131.7" y="132.3">MIC_N</text>
<text x="139.6" y="135.1">22</text>
<text x="52.7" y="138.8">74</text>
<text x="52.7" y="142.5">75</text>
<text x="57.2" y="139.7">PWRKEY</text>
<text x="57.2" y="143.4">RESET_N</text>
<text x="131.5" y="139.7">EAR_N</text>
<text x="132.5" y="143.4">ADC1</text>
<text x="139.6" y="142.5">20</text>
<text x="139.6" y="138.8">21</text>
<text x="52.7" y="146.2">76</text>
<text x="57.2" y="147.2">VDD_EXT</text>
<text x="132.5" y="147.2">ADC0</text>
<text x="139.6" y="146.2">19</text>
<text x="65.8" y="154.8" transform="rotate(-90 65.8 154.8)">GPIO1/SPI_CLK</text>
<text x="69.5" y="154.8" transform="rotate(-90 69.5 154.8)">GPIO2/SPI_MISO</text>
<text x="73.2" y="154.8" transform="rotate(-90 73.2 154.8)">GPIO3/SPI_MOSI</text>
<text x="76.9" y="154.8" transform="rotate(-90 76.9 154.8)">GPIO4/SPI_CS</text>
<text x="80.6" y="154.8" transform="rotate(-90 80.6 154.8)">USIM_CLK</text>
<text x="84.4" y="154.8" transform="rotate(-90 84.4 154.8)">USIM_DATA</text>
<text x="88.1" y="154.8" transform="rotate(-90 88.1 154.8)">USIM_RST</text>
<text x="91.8" y="154.8" transform="rotate(-90 91.8 154.8)">USIM_VDD</text>
<text x="95.5" y="154.8" transform="rotate(-90 95.5 154.8)">USIM_DET</text>
<text x="99.2" y="154.8" transform="rotate(-90 99.2 154.8)">GPIO5</text>
<text x="103" y="154.8" transform="rotate(-90 103 154.8)">GPIO6</text>
<text x="106.7" y="154.8" transform="rotate(-90 106.7 154.8)">GPIO7</text>
<text x="110.4" y="154.8" transform="rotate(-90 110.4 154.8)">GPIO8</text>
<text x="114.1" y="154.8" transform="rotate(-90 114.1 154.8)">GPIO9</text>
<text x="117.8" y="154.8" transform="rotate(-90 117.8 154.8)">GPIO10</text>
<text x="121.6" y="154.8" transform="rotate(-90 121.6 154.8)">GPIO11</text>
<text x="125.3" y="154.8" transform="rotate(-90 125.3 154.8)">RESERVED</text>
<text x="129" y="154.8" transform="rotate(-90 129 154.8)">GND</text>
<text x="64.8" y="158.4" transform="rotate(-90 64.8 158.4)">1</text>
<text x="68.6" y="158.4" transform="rotate(-90 68.6 158.4)">2</text>
<text x="72.3" y="158.4" transform="rotate(-90 72.3 158.4)">3</text>
<text x="76" y="158.4" transform="rotate(-90 76 158.4)">4</text>
<text x="79.7" y="158.4" transform="rotate(-90 79.7 158.4)">5</text>
<text x="83.4" y="158.4" transform="rotate(-90 83.4 158.4)">6</text>
<text x="87.2" y="158.4" transform="rotate(-90 87.2 158.4)">7</text>
<text x="90.9" y="158.4" transform="rotate(-90 90.9 158.4)">8</text>
<text x="94.6" y="158.4" transform="rotate(-90 94.6 158.4)">9</text>
<text x="98.3" y="159.3" transform="rotate(-90 98.3 159.3)">10</text>
<text x="102" y="159.3" transform="rotate(-90 102 159.3)">11</text>
<text x="105.8" y="159.3" transform="rotate(-90 105.8 159.3)">12</text>
<text x="109.5" y="159.3" transform="rotate(-90 109.5 159.3)">13</text>
<text x="113.2" y="159.3" transform="rotate(-90 113.2 159.3)">14</text>
<text x="116.9" y="159.3" transform="rotate(-90 116.9 159.3)">15</text>
<text x="120.6" y="159.3" transform="rotate(-90 120.6 159.3)">16</text>
<text x="124.4" y="159.3" transform="rotate(-90 124.4 159.3)">17</text>
<text x="128.1" y="159.3" transform="rotate(-90 128.1 159.3)">18</text>
<text x="224.4" y="190.8">Title</text>
<text x="224.4" y="196.4">Size</text>
<text x="233.7" y="196.4">Number</text>
<text x="270.9" y="196.4">Revision</text>
<text x="224.4" y="202">Date:</text>
<text x="224.4" y="203.8">File:</text>
<text x="225.3" y="199.2">A3</text>
<text x="232.8" y="202">2021/6/2</text>
<text x="232.8" y="203.8">E:\</text>
<text x="238.1" y="203.8">\..\1.EC600S.SchDoc</text>
<text x="261.6" y="202">Sheet</text>
<text x="261.6" y="203.8">Drawn By:</text>
<text x="270.3" y="202">of</text>
</g>
<text font-size="1.5" fill="#000080" x="208.6" y="55.3">D1</text>
<text font-size="1.4" fill="#000080" x="204.4" y="62" transform="rotate(-90 204.4 62)">LESD5Z5.0CT1G</text>
</svg>
